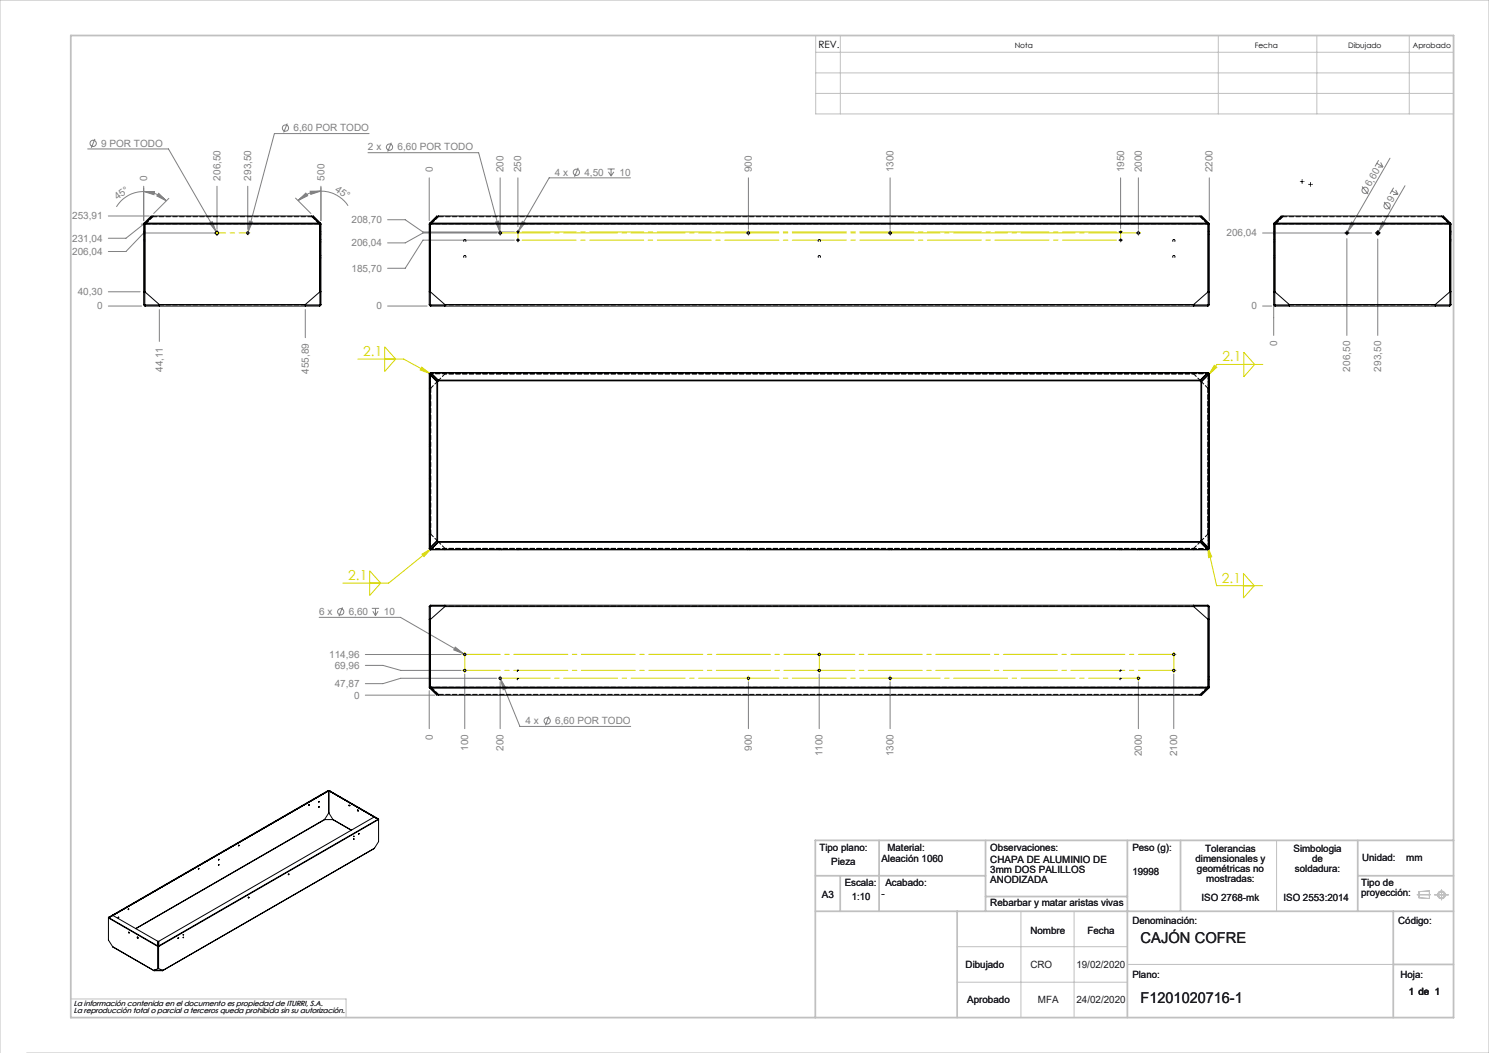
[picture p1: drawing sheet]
<svg xmlns="http://www.w3.org/2000/svg" width="420mm" height="297mm" viewBox="0 0 420 297" stroke-linecap="round" stroke-linejoin="round" font-family="sans-serif">
<g fill="none" stroke="#c0c0c0" stroke-width=".28">
<path d="M230.1 10h179.9v22.1h-179.9zM230.1 14.7h179.9M237 10v22.1M343.6 10v22.1M371.4 10v22.1M397.5 10v22.1M230.1 20.6h179.9M230.1 26.3h179.9M360.1 237v20M288 257v30M303 257v30M399.7 252.4h3.8"/>
<path d="M400.3 251.5l2.9-.2v2.1l-2.9-.2zM404.6 252.4h4M406.6 251v2.8M270 267h48M270 277h48M318 272h75M0 297v-297h420v297h-412.5M20 281.8h77.6v5.2"/>
<circle cx="406.6" cy="252.4" r=".86"/>
<circle cx="406.6" cy="252.4" r="1.07"/>
</g>
<g fill="none" stroke="#c0c0c0" stroke-width=".5">
<path d="M20 10h390v277h-390zM248 237v20M278 237v20M318 237v50M333 237v20M383 237v20M410 237h-180v50M230 257h180M230 247h48M237 247v10M270 257v30M278 252.9h40"/>
<path d="M383 247h27M393 257v30M393 272h17"/>
</g>
<g fill="none" stroke="#808080" stroke-width=".28">
<path d="M26.8 39.2l-1 2.5M81 34.9l-1 2.5M104.1 37.7h-26.7l-7.4 27.7M24.7 42h22.8l13.5 23.3M40.5 54h3.1l-.2 .9zM40.5 54a9.2 9.2 0 0 1 6.4 2.7M40.5 54a9 9 0 0 0-7.7 4.3M40.5 52.5v9.7M44.8 54.5l2.1 2.2-2.7-1.4zM47.6 55.9l-4.2 4.3M61.2 52.5v12.2M69.9 52.5v12.2"/>
<path d="M83.4 55.9l4.3 4.3M84.1 56.6l2.2-2.1 .5 .7zM87.5 53.9h3l-2.8 .9zM90.5 53.9a9.2 9.2 0 0 0-6.4 2.7M90.5 53.9a9.3 9.3 0 0 1 7.7 4.1M90.5 52.5v9.7M103.8 43.1h31.2l6 22.3M110.4 40.2l-1 2.6M121.1 50.2v12M141.1 50.2v14.5M146.1 50.2v13.8M163.1 47.3l-1 2.5"/>
<path d="M171.4 47.7h2M171.6 48.5l.8 1.2M172.4 47.7v2M173.1 48.5l-.7 1.2M177.8 50.2h-22.9l-8.7 15.1M211.1 50.2v14.5M251.1 50.2v14.5M316.1 50.2v14.2M321.1 50.2v14.5M341.1 50.2v12M384.2 52.6l1.7 2.1M388.3 46.1l1.8 1"/>
<path d="M388.9 45.2l-1.1 1.8M389.4 45.8l.7 1.3M390.1 47.1h-1.4M390.4 57l1.7 2.1M392.1 44.6l-12 20.8M392.6 53.8l1.7 1M393.1 52.9l-1 1.8M393.7 53.6l.6 1.2M394.3 54.8l-1.4 .1M396.3 52.4l-7.5 12.9M30.6 60.9h11.5M39.9 63.2h.6l-5 4h-4.9"/>
<path d="M59.1 62.9l.8-.4 1.1 2.8zM60.9 65.7h-20.4l-5 5.2h-4.9M61 65.3l.4 .8M70 65.4l-.2 .6M70.3 62.4l.9 .2-1.2 2.8zM109.3 62h5l5 3.4h25.8M139.8 62.6l.9-.2 .3 3zM140.1 65.7h-20.8l-5 2.8h-5M141 65.4l.2 .6M145.1 67.7h-25.8l-5 8h-5M146.2 65.3l-.2 .3M147.3 62.4l.8 .5-1.9 2.4z"/>
<path d="M356.1 65.7h30.8M379.9 67.3v27.3M380.1 65.4l-.3 .6M381.2 62.6l.8 .4-1.9 2.4zM388.1 65.7h1M388.3 65.4l.7 .7M388.6 65.2v1M388.6 67.4v27.2M388.8 65.3l-.4 .8M389 65.4l-.7 .7M390 62.5l.7 .4-1.9 2.4zM30.6 86.3h9.3"/>
<path d="M30.6 82.3h8.9M44.9 87.3v9M86.1 87.3v7.9M109.3 86.3h11.2M356.1 86.3h2.6M359.3 85.9v8.7M90 174.1h23l17.8 10.3M96.6 171.3l-1 2.5M104.9 171.6h2M105.2 172.4l.7 1.2M105.9 171.6v2M106.6 172.4l-.7 1.2"/>
<path d="M103 196.1h19.7M103 187.7h5l5 1.4h17.1M103 184.6h27.1M121.1 194.8v10.7M128.4 182.5l2.4 1.9-2.8-1.1zM130.8 184.4l.6 .3M131.1 190.1v15.4M140.1 191.3h-27.1l-5 1.5h-5M141 191l.2 .6M141.1 192.3v13.2M141.2 191.6l1.6 2.6-.9 .4zM141.2 191.6l5.4 13.3h31.3"/>
<path d="M211.1 192.3v13.2M231.1 190.1v15.4M251.1 192.3v13.2M321.1 192.3v13.2M331.1 190.1v15.4M154.8 202.1l-1 2.5"/>
<circle cx="80.5" cy="36.1" r=".89"/>
<circle cx="26.3" cy="40.4" r=".89"/>
<circle cx="109.9" cy="41.5" r=".88"/>
<circle cx="162.6" cy="48.6" r=".89"/>
<circle cx="385" cy="53.7" r=".88"/>
<circle cx="391.3" cy="58" r=".88"/>
<circle cx="96.1" cy="172.5" r=".88"/>
<circle cx="154.3" cy="203.3" r=".88"/>
</g>
<g fill="none" stroke="#d7d700" stroke-width=".28">
<path d="M60.9 65.7h.6M61.2 65.5v.5M140.8 65.7h.5M141.1 65.5v.5M145.8 65.4h.5M146.1 65.2v.5M108.5 97.8l3.1 3.5-3.1 3.5zM350.8 99.3l3.1 3.5-3.1 3.5zM101 101.3h12.9l7.5 4.1M119 103.6l2.4 1.8-2.9-1.1zM342.5 103l.7 .6-2.2 2.1zM356.2 102.8h-12.9l-2.3 2.9"/>
<path d="M119 156.3l2.6-1.5-2 2.2zM121.6 154.8l-12 9.7h-12.9M340.7 154.2l1.1 2.9-.9 .2zM340.7 154.2l2.5 11h12.9M104.3 161l3.1 3.5-3.1 3.5zM350.7 161.7l3.1 3.5-3.1 3.5zM130.8 189.1h.5M130.8 184.6h.5M131.1 184.4v.5M131.1 188.8v.5M140.8 191.3h.5M141.1 191.1v.5"/>
<path d="M210.8 191.3h.5M211.1 191.1v.5M230.8 189.1h.6M230.8 184.6h.6M231.1 184.4v.5M231.1 188.8v.5M250.8 191.3h.6M251.1 191.1v.5M320.9 191.3h.4M321.1 191.1v.5M330.8 189.1h.5M330.8 184.6h.5"/>
<path d="M331.1 184.4v.5M331.1 188.8v.5"/>
</g>
<g fill="none" stroke="#d7d700" stroke-width=".28" stroke-dasharray="15.2 1.3 1.3 1.3">
<path d="M60.7 65.7h-.2M61.2 65.2v-.2M61.2 66.2v.2M69.9 65.7v-.3M69.9 65.7h-.2M69.9 65.7v.2M69.9 65.7h.3M69.9 65.2v-.1M69.9 66.2v.1M70.4 65.7h.1M140.6 65.7h-.1M141.1 65.2v-.1"/>
<path d="M141.1 66.2v.1M145.9 65.4h-.3M145.9 67.7h-.3M146.1 65.2v-.2M146.1 67.7v-.2M146.1 67.7h-.2M146.1 67.7v.3M146.1 67.7h.3M146.1 68v.2M146.1 67.2v-1.3M211.1 65.7v-.3M211.1 65.7h-.2"/>
<path d="M211.1 65.7v.2M211.1 65.7h.3M211.1 65.2v-.1M211.1 66.2v.1M251.1 65.7v-.3M251.1 65.7h-.2M251.1 65.7v.2M251.1 65.7h.3M251.1 65.2v-.1M251.1 66.2v.1M316.1 65.4v-.2M316.1 65.4h-.2"/>
<path d="M316.1 65.4v.3M316.1 65.4h.3M316.1 65.2v-.2M316.1 67.7v-.2M316.1 67.7h-.2M316.1 67.7v.3M316.1 67.7h.3M316.1 68v.2M316.1 67.2v-1.3M316.4 65.4h.2M316.4 67.7h.2M321.1 65.7v-.3"/>
<path d="M321.1 65.7h-.2M321.1 65.7v.2M321.1 65.7h.3M321.1 65.2v-.1M321.1 66.2v.1M321.6 65.7h.1M130.6 184.6h-.1M130.6 189.1h-.1M131.1 184.1v-.1M131.1 185.1v.1M131.1 188.6v-.1M131.1 189.6v.1"/>
<path d="M131.1 189.1v-.3M131.1 189.1h-.2M131.1 189.1v.2M131.1 189.1h.3M131.1 188.6v-3.5M131.6 184.6h.1M131.6 189.1h.1M140.6 191.3h-.1M141.1 190.8v-.1M141.1 191.8v.1M210.6 191.3h-.1M211.1 190.8v-.1"/>
<path d="M211.1 191.8v.1M211.1 191.3v-.3M211.1 191.3h-.2M211.1 191.3v.2M211.1 191.3h.3M211.6 191.3h.1M230.6 189.1h-.1M230.6 184.6h-.1M231.1 188.6v-.1M231.1 189.6v.1M231.1 184.1v-.1M231.1 185.1v.1"/>
<path d="M231.1 184.6v-.3M231.1 184.6h-.2M231.1 184.6v.2M231.1 184.6h.3M231.1 189.1v-.3M231.1 189.1h-.2M231.1 189.1v.2M231.1 189.1h.3M231.1 188.6v-3.5M231.6 189.1h.1M231.6 184.6h.1M250.6 191.3h-.1"/>
<path d="M251.1 190.8v-.1M251.1 191.8v.1M251.1 191.3v-.3M251.1 191.3h-.2M251.1 191.3v.2M251.1 191.3h.3M251.6 191.3h.1M320.6 191.3h-.1M321.1 190.8v-.1M321.1 191.8v.1M321.1 191.3v-.3M321.1 191.3h-.2"/>
<path d="M321.1 191.3v.2M321.1 191.3h.3M321.6 191.3h.1M330.6 189.1h-.1M330.6 184.6h-.1M331.1 188.6v-.1M331.1 189.6v.1M331.1 184.1v-.1M331.1 185.1v.1M331.1 184.6v-.3M331.1 184.6h-.2M331.1 184.6v.2"/>
<path d="M331.1 184.6h.3M331.1 189.1v-.3M331.1 189.1h-.2M331.1 189.1v.2M331.1 189.1h.3M331.1 188.6v-3.5M331.6 189.1h.1M331.6 184.6h.1"/>
</g>
<path d="M131.6 184.6h99M131.6 189.1h99M231.6 184.6h99M231.6 189.1h99" fill="none" stroke="#d7d700" stroke-width=".28" stroke-dasharray="15.2 1.3 1.3 1.3" stroke-dashoffset="5.7"/>
<path d="M141.6 65.7h69M251.6 65.7h69M141.6 191.3h69M251.6 191.3h69" fill="none" stroke="#d7d700" stroke-width=".28" stroke-dasharray="15.2 1.3 1.3 1.3" stroke-dashoffset="1.7"/>
<path d="M211.6 65.7h39M211.6 191.3h39" fill="none" stroke="#d7d700" stroke-width=".28" stroke-dasharray="15.2 1.3 1.3 1.3" stroke-dashoffset="7.2"/>
<g fill="none" stroke="#000" stroke-width=".28" stroke-dasharray="15.2 1.3 1.3 1.3">
<path d="M366.8 51.2h.1M367.3 50.7h.1M367.3 51.7h.1M367.8 51.2h.1M369.2 52h-.1M369.7 51.5h.1M369.7 52.5h.1M370.2 52h.1M145.9 65.4h-.3M145.9 67.7h-.3M146.1 65.2v-.2M146.1 65.7v.2"/>
<path d="M146.1 67.5v-.2M146.1 68v.2M146.4 65.4h.2M146.4 67.7h.2M210.6 65.7h-.1M211.1 65.2v-.1M211.1 66.2v.1M211.6 65.7h.1M250.6 65.7h-.1M251.1 65.2v-.1M251.1 66.2v.1M251.6 65.7h.1"/>
<path d="M315.9 65.4h-.3M315.9 67.7h-.3M316.1 65.2v-.2M316.1 65.7v.2M316.1 67.5v-.2M316.1 68v.2M316.4 65.4h.2M316.4 67.7h.2M320.6 65.7h-.1M321.1 65.2v-.1M321.1 66.2v.1M321.6 65.7h.1"/>
<path d="M379.4 65.7h.1M379.9 65.2v-.1M379.9 66.2v.1M380.4 65.7h.1M388.1 65.7h-.2M388.6 65.2v-.2M388.6 66.2v.2M389.1 65.7h.2"/>
</g>
<g fill="none" stroke="#000" stroke-width=".28">
<path d="M367 51.2h.5M367.3 51v.5M369.4 52h.5M369.6 51.7v.6M60.5 65.7h.2M60.9 65.7h.6M61.2 65v.2M61.2 65.5v.5M61.2 66.2v.2M61.7 65.7h.2M140.5 65.7h.1M140.8 65.7h.5"/>
<path d="M141.1 65.1v.1M141.1 65.5v.5M141.1 66.2v.1M141.6 65.7h.1M145.8 65.4h.5M145.8 67.7h.5M146.1 65.2v.5M146.1 67.5v.5M210.8 65.7h.5M211.1 65.5v.5M250.8 65.7h.6M251.1 65.5v.5"/>
<path d="M315.8 65.4h.5M315.8 67.7h.5M316.1 65.2v.5M316.1 67.5v.5M320.9 65.7h.4M321.1 65.5v.5M379.7 65.7h.5M379.9 65.5v.5M388.4 65.7h.5M388.6 65.5v.5"/>
</g>
<path d="M146.6 65.4h169M146.6 67.7h169" fill="none" stroke="#d7d700" stroke-width=".28" stroke-dasharray="15.2 1.3 1.3 1.3" stroke-dashoffset="-.7"/>
<path d="M61.7 65.7h7.7" fill="none" stroke="#d7d700" stroke-width=".28" stroke-dasharray="15.2 1.3 1.3 1.3" stroke-dashoffset="13.3"/>
<path d="M119 103.6l2.4 1.8-2.9-1.1zM119 156.3l2.6-1.5-2 2.2zM340.7 154.2l1.1 2.9-.9 .2zM342.5 103l.7 .6-2.2 2.1z" fill="#d7d700"/>
<g fill="#808080">
<path d="M390 62.5l.7 .4-1.9 2.4z"/>
<path d="M381.2 62.6l.8 .4-1.9 2.4z"/>
<path d="M87.5 53.9h3l-2.8 .9zM84.1 56.6l2.2-2.1 .5 .7z"/>
<path d="M139.8 62.6l1.2 2.8-.3-3zM147.3 62.4l-1.1 2.9 1.9-2.4zM59.1 62.9l1.9 2.4-1.1-2.8zM70.3 62.4l-.3 3 1.2-2.8zM141.2 191.6l.7 3 .9-.4zM128.4 182.5l-.4 .8 2.8 1.1z"/>
<path d="M44.8 54.5l2.1 2.2-2.7-1.4zM40.5 54h3.1l-.2 .9z"/>
</g>
<g fill="none" stroke="#000" stroke-width=".28">
<path d="M40.5 63.2h50M40.5 63.2v22.7M40.6 62.9l-.1 .3M40.6 62.9l.3 .2M40.9 63.2h.1M40.9 63.1v22.8M42.9 61.1l-.2-.2-2.1 2M90 62.9h-48.9l-.2 .3M90 62.9l.2 .3M90 62.9l-2-2h-44.9l-2.2 2.2M90.2 63.1v.1M90.2 63.2h.1"/>
<path d="M90.2 63.2v22.7M90.4 62.9l.1 .3M90.4 62.9l-.2 .2M90.4 62.9l-2-2-.2 .2 2 2M90.5 63.2v22.7M121.1 63.2h220M121.1 63.2v22.7M121.2 62.9l-.1 .3M121.2 62.9l.2 .2M121.4 63.2l.2-.3h218.9l.3 .3M121.4 63.2h.1M121.4 63.2v22.7"/>
<path d="M121.4 63.1l2.2-2.2h214.9l2.2 2.2M121.4 63.1v.1M123.4 61.1l-.2-.2-2 2M338.7 61.1l.2-.2 2.1 2M340.7 63.1l.1 .1M340.8 63.2v22.7M340.8 63.2h.1M341 62.9l.1 .3M341 62.9l-.3 .2M341.1 63.2v22.7M359.3 63.2h50M359.3 63.2v22.7"/>
<path d="M359.4 62.9l-.1 .3M359.4 62.9l.2 .2M359.4 62.9l2-2 .2 .2-2 2M359.6 63.1v22.8M359.6 63.2h.1M359.8 62.9l-.2 .3M359.8 62.9h48.9M359.8 62.9l2-2h44.9l2 2M408.7 62.9l.3 .3M408.9 63.1l.1 .1M409 63.2v22.7M409 63.2h.1"/>
<path d="M409.2 62.9l.1 .3M409.2 62.9l-.3 .2M409.2 62.9l-2.1-2-.2 .2 2 2M409.3 63.2v22.7M40.5 85.9l.4 .4M40.5 85.9h.4M40.5 82.3h.4l4 3.6M40.9 85.9v.1M40.9 86.3h49.2M40.9 86h4M40.9 86v.3M44.9 85.9v.4"/>
<path d="M44.9 85.9h41.2M86.1 85.9v.4M86.1 86h4M90.1 86v.3M90.2 85.9l-.1 .1M90.2 85.9h.3M90.5 85.9l-.4 .4M90.5 82.3h-.3l-4.1 3.6M121.1 85.9l.4 .4M121.1 85.9h.3M121.1 82.3h.3l4.1 3.6M121.4 85.9l.1 .1"/>
<path d="M121.5 86.3h219.2M121.5 86v.3M121.5 86h4M125.5 85.9v.4M125.5 85.9h211.2M336.7 85.9v.4M336.7 86h4M340.7 86v.3M340.8 85.9l-.1 .1M340.8 85.9h.3M341.1 85.9l-.4 .4M341.1 82.3h-.3l-4.1 3.6"/>
<path d="M359.3 85.9l.4 .4M359.3 85.9h.3M359.3 82.3h.3l4.1 3.6M359.6 85.9l.1 .1M359.7 86.3h49.2M359.7 86h4M359.7 86v.3M363.7 85.9v.4M363.7 85.9h41.1M404.8 85.9v.4M404.8 86h4.1M408.9 86v.3"/>
<path d="M409 85.9l-.1 .1M409 85.9h.3M409.3 85.9l-.4 .4M409.3 82.3h-.3l-4.2 3.6M121.1 105.4l.1 .3M121.1 105.4v49.4M121.1 105.4h.5M121.2 105.7v48.8M121.2 105.7l2 2M121.2 105.7h.2M121.4 105.1l.2 .1M121.4 105.1v.6"/>
<path d="M121.4 105.1h219.4M121.4 105.7l2 2M121.6 105.2h218.9M121.6 105.2l2 2M121.6 105.2v.2M121.6 105.4l2 2M123.2 107.7v44.8M123.2 107.7h.2M123.4 107.7v44.8M123.6 107.4l-.2 .2M123.6 107.2h214.9M123.6 107.2v.2"/>
<path d="M123.6 107.4h214.9M338.5 107.2v.2M338.6 107.4l.2 .2M338.7 107.7h.2M338.7 107.7v44.8M338.9 107.7v44.8M340.5 105.2l-2 2M340.5 105.2v.2M340.5 105.4l-2 2M340.5 105.4h.6M340.7 105.7h.3M340.7 105.7l-2 2"/>
<path d="M340.8 105.1l-.3 .1M340.8 105.1l-.1 .6M341 105.7l-2.1 2M341 105.7v48.8M341.1 105.4l-.1 .3M341.1 105.4v49.4M121.1 154.8h.3M121.2 154.5l-.1 .3M121.2 154.5h.2M121.4 154.8v.3M121.4 155.1h219.4M121.4 154.5v.3"/>
<path d="M121.6 155l-.2 .1M121.6 154.8v.2M121.6 155h218.9M121.6 154.8h-.2M123.2 152.5l-2 2M123.2 152.5h.2M123.4 152.6l.2 .2M123.4 152.5l-2 2M123.6 152.7v.3M123.6 153l-2 2M123.6 153h214.9M123.6 152.7l-2 2.1"/>
<path d="M123.6 152.7h214.9M338.5 152.7v.3M338.5 153l2 2M338.5 152.7l2 2.1M338.7 152.5h.2M338.7 152.5l2 2M338.8 152.6l-.2 .2M338.9 152.5l2.1 2M340.5 155l.3 .1M340.5 154.8v.2M340.5 154.8h.3M340.7 154.5h.3"/>
<path d="M340.7 154.5l.1 .3M340.8 154.8v.3M340.8 154.8h.3M341 154.5l.1 .3M121.1 171.1v22.7M121.1 171.1h.3M121.1 174.7h.3M121.4 171.1v22.7M121.5 171l-.1 .1M121.5 170.7l-.4 .4M121.5 170.7v.3M121.5 170.7h219.2"/>
<path d="M121.5 171h4M125.5 170.7v.4M125.5 171.1h211.2M125.5 171.1l-4.1 3.6M336.7 170.7v.4M336.7 171.1l4.1 3.6M336.7 171h4M340.7 171l.1 .1M340.7 170.7l.4 .4M340.7 170.7v.3M340.8 171.1v22.7M340.8 171.1h.3"/>
<path d="M340.8 174.7h.3M341.1 171.1v22.7M121.1 193.8l.1 .3M121.1 193.8h220M121.2 194.1l2 2 .2-.2M121.4 193.8h.1M121.4 193.8l.2 .3h218.9l.3-.3M121.4 193.8v.1M121.4 193.9l2.2 2.2h214.9l2.2-2.2M121.4 193.9l-.2 .2M340.7 193.9l.3 .2M340.8 193.8h.1"/>
<path d="M340.8 193.8l-.1 .1M341 194.1l-2.1 2-.2-.2M341.1 193.8l-.1 .3M67.4 238.4l-.1 .1M87.2 227l-.1 .1M90 226.1v.2zM90 227.5l-.1 .2zM90 226.1l-.1 .1M90 227.5l-.1 .2M91.6 231.1v.1M91.6 231.1l-53.3 30.8 53.3-30.7M91.6 231.2h2.3"/>
<path d="M92.6 223l.1 .1M92.6 223l-60.8 35.1M92.6 223h.1M92.7 223.1h.1M92.7 223.1l-61.9 35.7M92.7 223l.1 .1M92.7 223l-60.8 35.2M92.7 223v6.3M92.7 229.3l-1.1 1.8M92.7 223l13.9 8M92.7 229.3l1.2 1.8M92.8 223.1h.1"/>
<path d="M92.8 223h.1M92.8 223l-.1 .1M92.9 223h-.1M92.9 223l-.1 .1M92.9 223l12.7 7.3M93.9 231.2l5.2 3M93.9 231.1v.1M93.9 231.1l5.2 3M98.4 227.1l.2 .2zM98.5 227.1l.1 .1M98.6 227.2h.1M99.8 235.9h-.1"/>
<path d="M99.8 236.6l-.1 .1M99.8 235.8v.2zM100.8 228.5l.3 .2zM100.9 228.4l.1 .3M101 228.7h.1M101.1 235.2l.2-.1-.1 .2zM101.1 235.2v.1M101.2 235.1l-.1 .1M105.6 230.4l-60.8 35.1M105.6 230.3l1.1 .8M105.6 230.3l1.1 .6M105.6 239.3h.1"/>
<path d="M105.6 239.3l-59.7 34.5M106.6 231l.1 .1M106.7 231.1l-62 35.9M106.7 230.9l.1 .2M106.7 231.1l-61.9 35.7M106.7 230.9l-.1 .1M106.8 231.1v6.3l-1.2 1.9M106.8 231.1h-.1M30.6 258.8v6.3l1.1 1.9M30.6 258.8l.1 .1M30.7 258.8l13.9 8.2M30.7 258.7l-.1 .1"/>
<path d="M30.7 258.8l13.8 8M30.7 258.7l.1 .1M30.8 258.8h-.1M31.8 258.2l12.7 7.3M31.8 258.1l-1.1 .6M31.8 258.1l.1 .1M31.9 258.2l-1.2 .6M33.4 258.7v.2zM33.4 258.7l-.1 .2M36.3 256.4l-.1 .1M56.1 244.9l-.1 .2M61.7 243.9v.2z"/>
<path d="M61.7 242.4l-.1 .1M61.7 243.8l-.1 .2M70 253.2h.1M70.1 253.1l.1-.1-.1 .3zM70.1 253l-.1 .2M81.4 246.5l-.1 .2M31.7 267l11.7 6.8M31.7 267l11.7 6.7M36.3 263l.1 .2zM36.3 263l.1 .1M36.3 262.9v.1M36.3 263h.1"/>
<path d="M36.4 263v.1M38.8 264.3l.1 .3M38.8 264.3h.1M43.4 273.7l.1 .1M43.5 273.7h.1M43.5 273.7h2.3M43.5 273.7v.1M43.5 273.8h2.3M44.5 266.8l.1 .2M44.5 266.8h.1M44.5 265.5v1.3M44.5 265.5l.1 1.3"/>
<path d="M44.6 267v6.2M44.6 273.2l-1.2 .5M44.6 266.8l.1 .2M44.7 266.9l-.1 .1M44.7 273.2h.1M44.7 266.9v6.3M44.7 273.2h-.1M44.7 273.2l1.1 .6M44.7 267v6.2M44.8 266.8l-.1 .2M44.8 265.5l-.1 1.3M44.8 265.5v1.3"/>
<path d="M44.8 266.8l-.1 .1M45.8 273.7h.1M45.8 273.7v.1M50.2 264.7h.1M50.2 264.5h.2l-.1 .2zM50.3 264.5l-.1 .2M51.6 263.7l.2-.1zM51.7 264.4v.1zM51.7 263.6l-.1 .1M51.7 264.4h-.1"/>
<circle cx="61.2" cy="65.7" r=".46"/>
<circle cx="69.9" cy="65.7" r=".33"/>
<circle cx="141.1" cy="65.7" r=".34"/>
<circle cx="146.1" cy="65.4" r=".22"/>
<circle cx="146.1" cy="67.8" r=".21"/>
<circle cx="211.1" cy="65.7" r=".34"/>
<circle cx="251.1" cy="65.7" r=".34"/>
<circle cx="316.1" cy="65.4" r=".23"/>
<circle cx="316.1" cy="67.8" r=".22"/>
<circle cx="321.1" cy="65.7" r=".34"/>
<circle cx="379.9" cy="65.7" r=".34"/>
<circle cx="388.6" cy="65.7" r=".45"/>
<circle cx="131.1" cy="184.6" r=".33"/>
<circle cx="131.1" cy="189.1" r=".34"/>
<circle cx="141.1" cy="191.3" r=".33"/>
<circle cx="211.1" cy="191.3" r=".33"/>
<circle cx="231.1" cy="184.6" r=".33"/>
<circle cx="231.1" cy="189.1" r=".34"/>
<circle cx="251.1" cy="191.3" r=".33"/>
<circle cx="321.1" cy="191.3" r=".34"/>
<circle cx="331.1" cy="184.6" r=".32"/>
<circle cx="331.1" cy="189.1" r=".33"/>
<circle cx="67.3" cy="238.5" r=".1"/>
<circle cx="87.2" cy="227.1" r=".1"/>
<circle cx="99.8" cy="236.7" r=".08"/>
<circle cx="36.2" cy="256.5" r=".11"/>
<circle cx="56" cy="245" r=".11"/>
<circle cx="61.7" cy="242.5" r=".1"/>
<circle cx="81.4" cy="246.6" r=".12"/>
<circle cx="38.8" cy="264.4" r=".15"/>
</g>
<g fill="none" stroke="#000" stroke-width=".28" stroke-dasharray="1.3 .6">
<path d="M40.6 66h.3M40.6 65.7h.3M40.6 68h.3M40.9 65.4h-.3M40.9 65.2h-.3M40.9 67.5h-.3M40.9 63.2l.2-.1M40.9 63.2h.1M41.1 62.9v.2M41.1 63.1h48.9M43.1 61.1v-.2M88 60.9v.2"/>
<path d="M90 62.9v.2M90 63.1l.3 .1M90.3 63.2h.1M90.3 72.7h.3M90.3 68.2h.3M90.3 66h.3M90.6 72.1h-.3M90.6 67.6h-.3M90.6 65.4h-.3M121.1 66.1h.3M121.1 66h.3M121.4 65.2h-.3"/>
<path d="M121.4 65.4h-.3M121.4 63.2h.1M121.4 63.2l.3-.1M121.7 62.9v.2M123.7 61.1v-.2M338.5 60.9v.2M340.5 62.9v.2M340.5 63.1l.3 .1M340.8 63.2h.1M340.8 66.1h.3M340.8 66h.3M341.1 65.2h-.3"/>
<path d="M341.1 65.4h-.3M359.3 72.7h.3M359.3 68.2h.3M359.3 66h.3M359.6 72.1h-.3M359.6 67.6h-.3M359.6 65.4h-.3M359.6 63.2h.1M359.6 63.2l.3-.1M359.9 62.9v.2M359.9 63.1h48.8M361.9 61.1v-.2"/>
<path d="M406.7 60.9v.2M408.7 62.9v.2M408.7 63.1l.3 .1M409 63.2h.1M409 66h.3M409 68h.3M409 65.7h.3M409.3 65.4h-.3M409.3 67.5h-.3M409.3 65.2h-.3M86.1 86h-41.1M404.9 86h-41.2"/>
<path d="M121.1 109.5h.3M121.4 105.6v48.9M121.5 109.5h-.1M125.5 105.1v.3M125.5 105.4v.1M130.8 105.1v.3M131.4 105.4v-.3M140.8 105.1v.3M141.4 105.4v-.3M210.8 105.1v.3M211.4 105.4v-.3M230.8 105.1v.3"/>
<path d="M231.4 105.4v-.3M250.8 105.1v.3M251.4 105.4v-.3M320.8 105.1v.3M321.4 105.4v-.3M330.8 105.1v.3M331.4 105.4v-.3M336.7 105.5v-.1M336.7 105.1v.3M340.7 109.5v41.2M340.8 109.5h-.1M341.1 109.5h-.3"/>
<path d="M121.1 134.9h.3M121.1 126.1h.3M121.4 134h-.3M121.4 125.4h-.3M340.8 134.9h.3M340.8 126.1h.3M341.1 134h-.3M341.1 125.4h-.3M121.1 150.7h.3M121.4 150.7h.1M121.5 150.7v-41.2M125.5 154.7v.1"/>
<path d="M125.5 155.1v-.3M140.8 154.8v.3M141.4 155.1v-.3M145.9 154.8v.3M146.3 155.1v-.3M210.8 154.8v.3M211.4 155.1v-.3M250.8 154.8v.3M251.4 155.1v-.3M315.9 154.8v.3M316.3 155.1v-.3M320.8 154.8v.3"/>
<path d="M321.4 155.1v-.3M336.7 155.1v-.3M336.7 154.8v-.1M340.7 150.7h.1M340.8 154.5v-48.9M341.1 150.7h-.3M121.1 191.6h.3M121.1 191.7h.3M121.4 191h-.3M121.4 190.8h-.3M121.4 193.8h.1M121.7 194.1v-.2"/>
<path d="M121.7 193.9l-.3-.1M123.7 196.1v-.2M338.5 195.9v.2M340.5 194.1v-.2M340.8 193.8h.1M340.8 193.8l-.3 .1M340.8 191.6h.3M340.8 191.7h.3M341.1 191h-.3M341.1 190.8h-.3"/>
</g>
<path d="M336.7 86h-211.2M125.5 105.5h211.2M336.7 154.7h-211.2M125.5 171h211.2" fill="none" stroke="#000" stroke-width=".28" stroke-dasharray="1.3 .6" stroke-dashoffset=".8"/>
<path d="M121.7 63.1h218.8M340.5 105.4h-218.8M340.8 105.4v49.4M121.4 154.8v-49.4M121.7 154.7h218.8M146.1 191.3a.22 .22 0 0 0-.2 .3 .22 .22 0 0 0 .4 .1 .22 .22 0 0 0-.1-.4h-.1M146.1 189a.22 .22 0 0 0-.2 .3 .22 .22 0 0 0 .4 .1 .22 .22 0 0 0-.1-.4h-.1M316.1 189a.22 .22 0 0 0-.2 .3 .22 .22 0 0 0 .4 .1 .22 .22 0 0 0-.1-.4h-.1M316.1 191.3a.22 .22 0 0 0-.2 .3 .22 .22 0 0 0 .4 .1 .22 .22 0 0 0-.1-.4h-.1M340.5 193.9h-218.8" fill="none" stroke="#000" stroke-width=".28" stroke-dasharray="1.3 .6" stroke-dashoffset=".7"/>
<path d="M41.1 63.1l2-2M88 61.1l2 2M121.7 63.1l2-2M338.5 61.1l2 2M359.9 63.1l2-2M406.7 61.1l2 2M123.7 195.9l-2-2M340.5 193.9l-2 2" fill="none" stroke="#000" stroke-width=".28" stroke-dasharray="1.3 .6" stroke-dashoffset=".2"/>
<path d="M123.7 61.1h214.8M338.5 195.9h-214.8" fill="none" stroke="#000" stroke-width=".28" stroke-dasharray="1.3 .6" stroke-dashoffset="-.1"/>
<path d="M131.1 72.1a.33 .33 0 0 0-.3 .4 .33 .33 0 0 0 .5 .1 .33 .33 0 0 0-.1-.5h-.1M131.1 67.6a.33 .33 0 0 0-.3 .4 .33 .33 0 0 0 .5 .1 .33 .33 0 0 0-.1-.5h-.1M231.1 67.6a.33 .33 0 0 0-.3 .4 .33 .33 0 0 0 .5 .1 .33 .33 0 0 0-.1-.5h-.1M231.1 72.1a.33 .33 0 0 0-.3 .4 .33 .33 0 0 0 .5 .1 .33 .33 0 0 0-.1-.5h-.1M331.1 67.6a.33 .33 0 0 0-.3 .4 .33 .33 0 0 0 .5 .1 .33 .33 0 0 0-.1-.5h-.1M331.1 72.1a.33 .33 0 0 0-.3 .4 .33 .33 0 0 0 .5 .1 .33 .33 0 0 0-.1-.5h-.1" fill="none" stroke="#000" stroke-width=".28" stroke-dasharray="1.3 .6" stroke-dashoffset=".6"/>
<path d="M43.1 61.1h44.9M361.9 61.1h44.8" fill="none" stroke="#000" stroke-width=".28" stroke-dasharray="1.3 .6" stroke-dashoffset=".1"/>
<path d="M121.4 105.4h219.4M340.8 154.8h-219.4" fill="none" stroke="#000" stroke-width=".28" stroke-dasharray="1.3 .6" stroke-dashoffset=".5"/>
<path d="M123.4 107.6l-1.9 1.9M125.5 105.5l-1.9 1.9M338.6 107.4l-1.9-1.9M340.7 109.5l-1.9-1.9M121.5 150.7l1.9 1.9M123.6 152.8l1.9 1.9M336.7 154.7l1.9-1.9M338.8 152.6l1.9-1.9" fill="none" stroke="#000" stroke-width=".28" stroke-dasharray="1.3 .6" stroke-dashoffset=".3"/>
<g font-size="4.2" fill="#191924">
<text x="321.7" y="265.9">CAJÓN COFRE</text>
<text x="321.7" y="282.8">F1201020716-1</text>
</g>
<g font-size="3.9" fill="#d7d700">
<text x="102.5" y="100.4">2.1</text>
<text x="344.8" y="102">2.1</text>
<text x="98.2" y="163.6">2.1</text>
<text x="344.7" y="164.3">2.1</text>
</g>
<text font-size="2.8" x="230.8" y="13.6">REV.</text>
<g font-size="2.8" fill="#808080">
<text x="28.5" y="41.4">9 POR TODO</text>
<text x="82.8" y="37">6,60 POR TODO</text>
<text x="103.8" y="42.4">2 x</text>
<text x="112.1" y="42.4">6,60 POR TODO</text>
<text x="41.5" y="50.9" transform="rotate(-90 41.5 50.9)">0</text>
<text x="62.2" y="50.9" transform="rotate(-90 62.2 50.9)">206,50</text>
<text x="70.9" y="50.9" transform="rotate(-90 70.9 50.9)">293,50</text>
<text x="91.5" y="50.9" transform="rotate(-90 91.5 50.9)">500</text>
<text x="94.4" y="53.8" transform="rotate(35 94.4 53.8)">45°</text>
<text x="122" y="48.6" transform="rotate(-90 122 48.6)">0</text>
<text x="142.1" y="48.6" transform="rotate(-90 142.1 48.6)">200</text>
<text x="147.1" y="48.6" transform="rotate(-90 147.1 48.6)">250</text>
<text x="156.5" y="49.5">4 x</text>
<text x="164.8" y="49.5">4,50</text>
<text x="174.7" y="49.5">10</text>
<text x="212" y="48.6" transform="rotate(-90 212 48.6)">900</text>
<text x="252" y="48.6" transform="rotate(-90 252 48.6)">1300</text>
<text x="317" y="48.6" transform="rotate(-90 317 48.6)">1950</text>
<text x="322" y="48.6" transform="rotate(-90 322 48.6)">2000</text>
<text x="342" y="48.6" transform="rotate(-90 342 48.6)">2200</text>
<text x="386.6" y="52.9" transform="rotate(-60 386.6 52.9)">6,60</text>
<text x="33.1" y="56.5" transform="rotate(-36 33.1 56.5)">45°</text>
<text x="392.8" y="57.2" transform="rotate(-60 392.8 57.2)">9</text>
<text x="20.4" y="61.9">253,91</text>
<text x="99.1" y="62.9">208,70</text>
<text x="20.4" y="71.9">206,04</text>
<text x="20.4" y="68.1">231,04</text>
<text x="99.1" y="69.4">206,04</text>
<text x="346" y="66.6">206,04</text>
<text x="99.1" y="76.6">185,70</text>
<text x="21.9" y="83.2">40,30</text>
<text x="27.4" y="87.2">0</text>
<text x="106.2" y="87.2">0</text>
<text x="353" y="87.2">0</text>
<text x="360.2" y="97.7" transform="rotate(-90 360.2 97.7)">0</text>
<text x="45.9" y="104.9" transform="rotate(-90 45.9 104.9)">44,11</text>
<text x="87.1" y="105.4" transform="rotate(-90 87.1 105.4)">455,89</text>
<text x="380.9" y="104.8" transform="rotate(-90 380.9 104.8)">206,50</text>
<text x="389.6" y="104.8" transform="rotate(-90 389.6 104.8)">293,50</text>
<text x="90" y="173.5">6 x</text>
<text x="98.4" y="173.5">6,60</text>
<text x="108.3" y="173.5">10</text>
<text x="92.9" y="185.5">114,96</text>
<text x="94.4" y="188.6">69,96</text>
<text x="94.4" y="193.8">47,87</text>
<text x="99.9" y="197">0</text>
<text x="122" y="208.6" transform="rotate(-90 122 208.6)">0</text>
<text x="148.3" y="204.2">4 x</text>
<text x="156.6" y="204.2">6,60 POR TODO</text>
<text x="132" y="211.8" transform="rotate(-90 132 211.8)">100</text>
<text x="142" y="211.8" transform="rotate(-90 142 211.8)">200</text>
<text x="212" y="211.8" transform="rotate(-90 212 211.8)">900</text>
<text x="232" y="213.4" transform="rotate(-90 232 213.4)">1100</text>
<text x="252" y="213.4" transform="rotate(-90 252 213.4)">1300</text>
<text x="322" y="213.4" transform="rotate(-90 322 213.4)">2000</text>
<text x="332" y="213.4" transform="rotate(-90 332 213.4)">2100</text>
</g>
<g font-size="2.8" fill="#191924">
<text x="231.1" y="239.9">Tipo plano:</text>
<text x="250.3" y="239.9">Material:</text>
<text x="279.3" y="239.9">Observaciones:</text>
<text x="319.4" y="239.9">Peso (g):</text>
<text x="234.5" y="244.1">Pieza</text>
<text x="248.6" y="243">Aleación 1060</text>
<text x="279.3" y="243.4">CHAPA DE ALUMINIO DE</text>
<text x="337.2" y="243.1">dimensionales y</text>
<text x="337.6" y="246">geométricas no</text>
<text x="339.9" y="240.3">Tolerancias</text>
<text x="364.9" y="240.2">Simbologia</text>
<text x="365.3" y="245.9">soldadura:</text>
<text x="370.1" y="243">de</text>
<text x="384.2" y="242.7">Unidad:</text>
<text x="396.7" y="242.7">mm</text>
<text x="238.3" y="250">Escala:</text>
<text x="249.7" y="250">Acabado:</text>
<text x="279.3" y="246.2">3mm DOS PALILLOS</text>
<text x="279.3" y="249">ANODIZADA</text>
<text x="319.4" y="246.9">19998</text>
<text x="340.2" y="248.8">mostradas:</text>
<text x="383.9" y="250">Tipo de</text>
<text x="231.9" y="253.4">A3</text>
<text x="240.3" y="254">1:10</text>
<text x="248.6" y="252.9">-</text>
<text x="279.3" y="255.7">Rebarbar y matar aristas vivas</text>
<text x="338.9" y="254">ISO 2768-mk</text>
<text x="362" y="254">ISO 2553:2014</text>
<text x="383.9" y="252.8">proyección:</text>
<text x="290.6" y="263.3">Nombre</text>
<text x="306.7" y="263.3">Fecha</text>
<text x="319.4" y="260.6">Denominación:</text>
<text x="394.4" y="260.6">Código:</text>
<text x="272.4" y="273">Dibujado</text>
<text x="290.6" y="273">CRO</text>
<text x="303.6" y="273">19/02/2020</text>
<text x="319.4" y="275.8">Plano:</text>
<text x="395" y="275.8">Hoja:</text>
<text x="397.4" y="280.6">1 de 1</text>
<text x="272.8" y="282.8">Aprobado</text>
<text x="292.7" y="282.8">MFA</text>
<text x="303.6" y="282.8">24/02/2020</text>
</g>
<g font-size="2.1">
<text x="286.2" y="13.6">Nota</text>
<text x="353.9" y="13.6">Fecha</text>
<text x="380.3" y="13.6">Dibujado</text>
<text x="398.5" y="13.6">Aprobado</text>
</g>
<g font-size="2.1" fill="#191924">
<text x="20.8" y="283.7">La información contenida en el documento es propiedad de ITURRI, S.A.</text>
<text x="20.8" y="285.7">La reproducción total o parcial a terceros queda prohibida sin su autorización.</text>
</g>
</svg>
